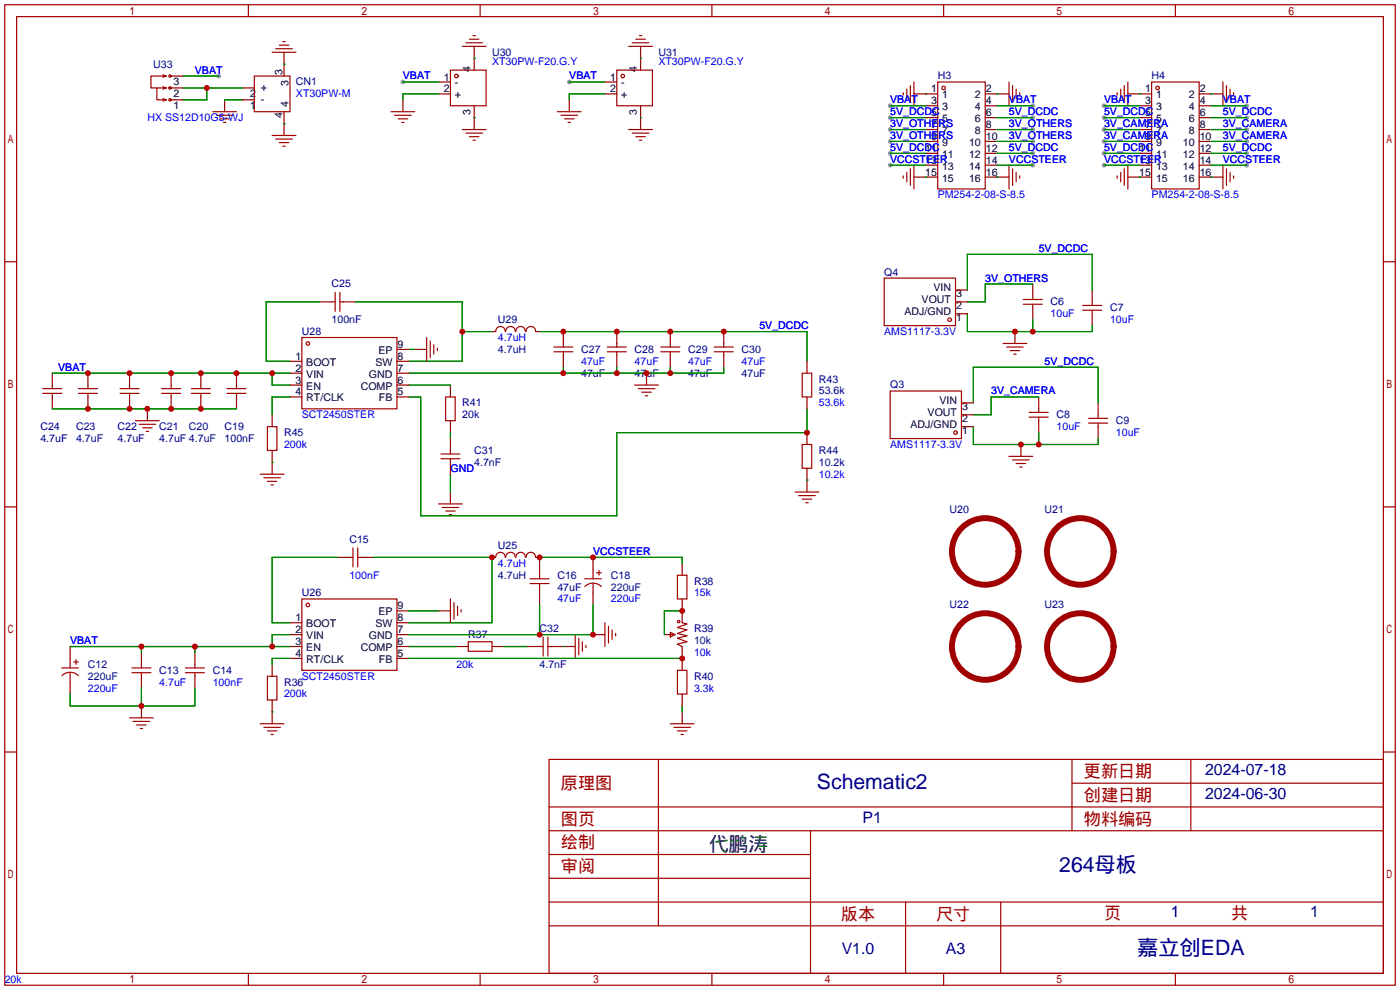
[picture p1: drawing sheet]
<svg xmlns="http://www.w3.org/2000/svg" width="299mm" height="212mm" viewBox="0 0 299 212" stroke-linecap="round" stroke-linejoin="round" font-family="sans-serif">
<g fill="#999">
<circle cx="46.7" cy="16.3" r=".51"/>
<circle cx="86.1" cy="17.5" r=".51"/>
<circle cx="121.7" cy="17.5" r=".51"/>
<circle cx="220.7" cy="27.7" r=".51"/>
<circle cx="220.7" cy="30.2" r=".51"/>
<circle cx="190.2" cy="27.7" r=".51"/>
<circle cx="190.2" cy="30.2" r=".51"/>
<circle cx="266.4" cy="27.7" r=".51"/>
<circle cx="266.4" cy="30.2" r=".51"/>
<circle cx="236" cy="27.7" r=".51"/>
<circle cx="236" cy="30.2" r=".51"/>
<circle cx="190.2" cy="35.3" r=".51"/>
<circle cx="220.7" cy="35.3" r=".51"/>
<circle cx="220.7" cy="32.8" r=".51"/>
<circle cx="190.2" cy="32.8" r=".51"/>
<circle cx="190.2" cy="25.1" r=".51"/>
<circle cx="220.7" cy="25.1" r=".51"/>
<circle cx="190.2" cy="22.6" r=".51"/>
<circle cx="220.7" cy="22.6" r=".51"/>
<circle cx="266.4" cy="25.1" r=".51"/>
<circle cx="236" cy="25.1" r=".51"/>
<circle cx="236" cy="22.6" r=".51"/>
<circle cx="266.4" cy="22.6" r=".51"/>
<circle cx="266.4" cy="35.3" r=".51"/>
<circle cx="236" cy="35.3" r=".51"/>
<circle cx="266.4" cy="32.8" r=".51"/>
<circle cx="236" cy="32.8" r=".51"/>
</g>
<g fill="none" stroke="#a10000" stroke-width=".25">
<path d="M1 1h297.2v209.6h-297.2zM3.6 3.6h292.1v204.4h-292.1zM34.8 18.5l.8 .3M34.8 16l.8 .3-.8 .2M35.3 16.3h-3v2.5h1.2M35.6 18.8h-2.1v2.5h2.1M35.6 18.8l-.8 .3M53.1 1v2.6M54.4 16.3h7.6v7.6h-7.6zM58.2 11.2h5M58.9 10.4h3.6M59.7 9.7h2"/>
<path d="M60.5 8.9h.5M96.3 15h7.6v7.6h-7.6zM98.8 9.9h5.1M99.6 9.1h3.5M100.3 8.4h2.1M101.1 7.6h.5M102.6 1v2.6M131.8 15h7.6v7.6h-7.6zM134.4 9.9h5M135.1 9.1h3.6M135.9 8.4h2M136.7 7.6h.5"/>
<path d="M152.1 1v2.6M193 19.8v.5M193.8 19.1v2M194.6 18.3v3.5M195.3 17.5v5.1M200.4 17.5h10.2v22.9h-10.2zM201.7 1v2.6M215.6 17.5v5.1M216.4 18.3v3.5M217.2 19.1v2M217.9 19.8v.5M238.8 19.8v.5"/>
<path d="M239.5 19.1v2M240.3 18.3v3.5M241 17.5v5.1M246.1 17.5h10.2v22.9h-10.2zM251.2 1v2.6M261.4 17.5v5.1M262.1 18.3v3.5M262.9 19.1v2M263.7 19.8v.5M34.8 21.1l.8 .2M35.6 21.3l-.8 .3M45.5 23.9h5"/>
<path d="M46.2 24.6h3.6M47 25.4h2M47.8 26.2h.5M58.2 29h5M58.9 29.7h3.6M59.7 30.5h2M60.5 31.2h.5M83.6 23.9h5M84.3 24.6h3.6M85.1 25.4h2M85.9 26.2h.5M98.8 27.7h5.1"/>
<path d="M99.6 28.4h3.5M100.3 29.2h2.1M101.1 30h.5M119.1 23.9h5.1M119.9 24.6h3.5M120.6 25.4h2.1M121.4 26.2h.5M134.4 27.7h5M135.1 28.4h3.6M135.9 29.2h2M136.7 30h.5M193 37.6v.5"/>
<path d="M193.8 36.8v2.1M194.6 36.1v3.5M195.3 35.3v5.1M215.6 35.3v5.1M216.4 36.1v3.5M217.2 36.8v2.1M217.9 37.6v.5M238.8 37.6v.5M239.5 36.8v2.1M240.3 36.1v3.5M241 35.3v5.1M261.4 35.3v5.1"/>
<path d="M262.1 36.1v3.5M262.9 36.8v2.1M263.7 37.6v.5M1 55.9h2.6M189 59.4h15.2v10.2h-15.2zM295.7 55.9h2.5M64.5 72.1h20.3v15.3h-20.3zM70.9 64.5h.7M71.6 62.5v4M72.6 62.5v4M72.6 64.5h.8M91.2 72.1v5.1"/>
<path d="M91.9 72.9v3.6M92.7 73.7v2M93.5 74.4v.5M105.9 70.9a1.01 1.01 0 0 1 1.1-1.1 1.01 1.01 0 0 1 1 1.1M108.1 70.9a1.01 1.01 0 0 1 1-1.1 1.01 1.01 0 0 1 1 1.1M110.3 70.9a1.01 1.01 0 0 1 1-1.1 1.01 1.01 0 0 1 1 1.1M112.4 70.9a1.01 1.01 0 0 1 1.1-1.1 1.01 1.01 0 0 1 1 1.1M118.4 74.2h4M118.4 75.2h4M120.4 73.4v.8M120.4 75.2v.7M129.8 74.2h4.1"/>
<path d="M129.8 75.2h4.1M131.8 73.4v.8M131.8 75.2v.7M141.2 74.2h4.1M141.2 75.2h4.1M143.3 73.4v.8M143.3 75.2v.7M152.7 74.2h4M152.7 75.2h4M154.7 73.4v.8M154.7 75.2v.7M171.4 79.8h2.1v5h-2.1z"/>
<path d="M214.4 73.4h5.1M215.1 74.2h3.6M215.9 74.9h2M216.7 75.7h.5M218.7 65h4.1M218.7 64h4.1M220.7 63.2v.8M220.7 65v.8M231.4 66.3h4.1M231.4 65.3h4.1M233.4 64.5v.8M233.4 66.3v.8"/>
<path d="M9.1 83.1h4.1M9.1 84.1h4.1M11.2 82.3v.8M11.2 84.1v.7M16.8 83.1h4M16.8 84.1h4M18.8 82.3v.8M18.8 84.1v.7M25.7 83.1h4M25.7 84.1h4M27.7 82.3v.8M27.7 84.1v.7"/>
<path d="M29 89.9h5M29.7 90.7h3.6M30.5 91.4h2M31.2 92.2h.5M34.5 83.1h4.1M34.5 84.1h4.1M36.6 82.3v.8M36.6 84.1v.7M40.9 83.1h4.1M40.9 84.1h4.1M42.9 82.3v.8M42.9 84.1v.7"/>
<path d="M48.5 83.1h4.1M48.5 84.1h4.1M50.5 82.3v.8M50.5 84.1v.7M57.1 91.2h2.1v5.1h-2.1zM94.2 97h4.1M94.2 98h4.1M95.2 84.8h2.1v5.1h-2.1zM96.3 96.3v.7M96.3 98v.8M135.6 82.3h5.1M136.4 83.1h3.6"/>
<path d="M137.2 83.8h2M137.9 84.6h.5M171.4 95h2.1v5.1h-2.1zM190.2 83.6h15.3v10.1h-15.3zM215.6 97.5h5.1M216.4 98.3h3.6M217.2 99.1h2M217.9 99.8h.5M220 89.2h4M220 88.1h4M222 87.4v.7M222 89.2v.7"/>
<path d="M232.7 90.4h4M232.7 89.4h4M234.7 88.6v.8M234.7 90.4v.8M1 108.3h2.6M55.6 101.3h5.1M56.4 102.1h3.5M57.1 102.9h2.1M57.9 103.6h.5M74.7 119.1h.7M75.4 117.1v4.1M76.5 117.1v4.1"/>
<path d="M76.5 119.1h.7M93.7 107.7h5.1M94.5 108.5h3.5M95.2 109.2h2.1M96 110h.5M105.9 119.1a1.01 1.01 0 0 1 1.1-1.1 1.01 1.01 0 0 1 1 1.1M108.1 119.1a1.01 1.01 0 0 1 1-1.1 1.01 1.01 0 0 1 1 1.1M110.3 119.1a1.01 1.01 0 0 1 1-1.1 1.01 1.01 0 0 1 1 1.1M112.4 119.1a1.01 1.01 0 0 1 1.1-1.1 1.01 1.01 0 0 1 1 1.1M169.9 105.2h5.1M170.7 105.9h3.5M171.4 106.7h2.1"/>
<path d="M172.2 107.4h.5M295.7 108.3h2.5M64.5 128h20.3v15.3h-20.3zM96.3 128v5.1M97 128.8v3.5M97.8 129.5v2.1M98.6 130.3v.5M100.1 137.2h5.1v2h-5.1zM113.3 124.7h4M113.3 123.7h4M115.3 121.7v2M115.3 124.7v2"/>
<path d="M115.3 138.2h.8M116.1 136.1v4.1M117.1 136.1v4.1M117.1 138.2h.8M122.9 135.6v5.1M123.7 136.4v3.6M124.5 137.2v2M125 123.7h3.5M125 125.3a2.54 2.54 0 0 1 3.5 .1M125.2 137.9v.5M126.7 121.7v2M126.7 124.7v2"/>
<path d="M127.5 122.4h1M128 121.9v1M129.3 133.1v5.1M130 133.9v3.5M130.8 134.6v2.1M131.6 135.4v.5M143.3 135.1l1 .5-1 .5zM143.3 135.6h1M144.8 122.9h2v5.1h-2zM145.8 133.1l1 .3-2 .7 2 .5-2 .8 2 .5-2 .5 2 .8-2 .5 1 .5M13.2 142.7h3.6M13.2 144.4a2.54 2.54 0 0 1 3.6 0"/>
<path d="M15 140.7v2M15 143.8v2M15.7 141.5h1.1M16.3 141v1M27.7 153.4h5.1M28.2 142.7h4.1M28.2 143.8h4.1M28.4 154.2h3.6M29.2 154.9h2M30 155.7h.5M30.2 142v.7M30.2 143.8v.7"/>
<path d="M39.6 142.7h4.1M39.6 143.8h4.1M41.7 142v.7M41.7 143.8v.7M55.6 154.7h5.1M56.4 155.4h3.5M57.1 144.5h2.1v5.1h-2.1zM57.1 156.2h2.1M57.9 157h.5M143.3 154.7h5M144 155.4h3.6M144.8 143.3h2v5h-2z"/>
<path d="M144.8 156.2h2M145.5 157h.5M1 160.7h2.6M117.3 162.3h178.4v45.7h-178.4zM117.3 177.5h178.4M117.3 172.5h178.4M140.7 162.3v35.6M173.2 177.5v30.5M229.1 162.3v15.2M229.1 167.4h66.6M254.5 162.3v15.2M295.7 160.7h2.5"/>
<path d="M117.3 182.6h55.9M117.3 197.9h178.4M117.3 192.8h178.4M117.3 187.7h55.9M193.5 192.8v15.2M213.9 192.8v15.2M53.1 208v2.6M102.6 208v2.6M152.1 208v2.6M201.7 208v2.6M251.2 208v2.6"/>
<circle cx="36.3" cy="18.8" r=".25"/>
<circle cx="36.3" cy="16.3" r=".25"/>
<circle cx="97.5" cy="16.3" r=".38"/>
<circle cx="133.1" cy="16.3" r=".38"/>
<circle cx="201.7" cy="18.8" r=".38"/>
<circle cx="247.4" cy="18.8" r=".38"/>
<circle cx="36.3" cy="21.3" r=".25"/>
<circle cx="65.8" cy="73.4" r=".38"/>
<circle cx="202.9" cy="68.3" r=".38"/>
<circle cx="204.2" cy="92.5" r=".38"/>
<circle cx="65.8" cy="129.3" r=".38"/>
<circle cx="145" cy="132.8" r=".25"/>
</g>
<g fill="none" stroke="#870000" stroke-width=".25">
<path d="M36.1 18.8h3M36.6 16.3h2.5M51.8 18.8h2.6M60.7 11.2v5.1M93.7 17.5h2.6M101.3 9.9v5.1M129.3 17.5h2.5M136.9 9.9v5.1M36.6 21.3h2.5M48 21.3v2.6M51.8 21.3h2.6M60.7 23.9v5.1"/>
<path d="M86.1 21.3v2.6M93.7 20.1h2.6M101.3 22.6v5.1M121.7 21.3v2.6M129.3 20.1h2.5M136.9 22.6v5.1M195.3 20.1h5.1M195.3 37.8h5.1M197.9 22.6h2.5M197.9 35.3h2.5M197.9 25.1h2.5M197.9 32.8h2.5"/>
<path d="M197.9 27.7h2.5M197.9 30.2h2.5M210.6 20.1h5M210.6 37.8h5M210.6 22.6h2.5M210.6 35.3h2.5M210.6 25.1h2.5M210.6 32.8h2.5M210.6 27.7h2.5M210.6 30.2h2.5M241 20.1h5.1M241 37.8h5.1"/>
<path d="M243.6 22.6h2.5M243.6 35.3h2.5M243.6 25.1h2.5M243.6 32.8h2.5M243.6 27.7h2.5M243.6 30.2h2.5M256.3 20.1h5.1M256.3 37.8h5.1M256.3 22.6h2.5M256.3 35.3h2.5M256.3 25.1h2.5M256.3 32.8h2.5"/>
<path d="M256.3 27.7h2.5M256.3 30.2h2.5M11.2 79.8v2.5M18.8 79.8v2.5M27.7 79.8v2.5M36.6 79.8v2.5M42.9 79.8v2.5M50.5 79.8v2.5M62 77.2h2.5M62 79.8h2.5M68.3 64.5h2.6M73.4 64.5h2.5"/>
<path d="M84.8 74.7h2.6M84.8 77.2h2.6M84.8 79.8h2.6M88.6 74.7h2.6M105.2 70.9h.7M114.6 70.9h.7M120.4 70.9v2.5M120.4 75.9v2.6M131.8 70.9v2.5M131.8 75.9v2.6M138.2 79.8v2.5M143.3 70.9v2.5"/>
<path d="M143.3 75.9v2.6M154.7 70.9v2.5M154.7 75.9v2.6M172.5 77.2v2.6M204.2 62h2.6M204.2 64.5h2.6M204.2 67.1h2.6M216.9 70.9v2.5M220.7 60.7v2.5M220.7 65.8v2.5M233.4 62v2.5M233.4 67.1v2.5"/>
<path d="M11.2 84.8v2.6M18.8 84.8v2.6M27.7 84.8v2.6M31.5 87.4v2.5M36.6 84.8v2.6M42.9 84.8v2.6M50.5 84.8v2.6M58.2 88.6v2.6M58.2 96.3v5M62 82.3h2.5M62 84.8h2.5M84.8 82.3h2.6"/>
<path d="M84.8 84.8h2.6M96.3 82.3v2.5M96.3 89.9v2.6M96.3 93.7v2.6M96.3 98.8v2.5M172.5 84.8v2.6M172.5 92.5v2.5M205.5 86.1h2.5M205.5 88.6h2.5M205.5 91.2h2.5M218.2 95v2.5M222 84.8v2.6"/>
<path d="M222 89.9v2.6M234.7 86.1v2.5M234.7 91.2v2.5M72.1 119.1h2.6M77.2 119.1h2.6M96.3 105.2v2.5M105.2 119.1h.7M114.6 119.1h.7v2.6M126.7 119.1v2.6M172.5 100.1v5.1M15 138.2v2.5M30.2 139.4v2.6"/>
<path d="M41.7 139.4v2.6M62 138.2h2.5M62 135.6h2.5M62 133.1h2.5M84.8 138.2h2.6M84.8 135.6h2.6M84.8 133.1h2.6M84.8 130.6h2.6M93.7 130.6h2.6M97.5 138.2h2.6M105.2 138.2h2.5M112.8 138.2h2.5"/>
<path d="M115.3 126.7v2.6M117.9 138.2h5M126.7 126.7v2.6M126.7 135.6h2.6M142 135.6h1.3M145.8 120.4v2.5M145.8 128v5.1M145.8 138.2v5.1M15 145.8v2.5M30.2 144.5v2.6M30.2 150.9v2.5M41.7 144.5v2.6"/>
<path d="M58.2 142v2.5M58.2 149.6v5.1M62 140.7h2.5M84.8 140.7h2.6M145.8 148.3v2.6M145.8 152.1v2.6"/>
</g>
<g fill="none" stroke="#008700" stroke-width=".25">
<path d="M39.1 16.3h7.6M39.1 18.8h12.7M44.2 18.8v2.5h-5.1M60.7 13.7h.1M86.1 17.5h7.6M101.3 12.4h.1M121.7 17.5h7.6M136.9 12.4h.1M48 21.3h3.8M60.7 26.4h.1M93.7 20.1h-7.6v1.2M101.3 25.1h.1"/>
<path d="M129.3 20.1h-7.6v1.2M136.9 25.1h.1M190.2 27.7h7.7M190.2 30.2h7.7M190.2 35.3h7.7M190.2 32.8h7.7M190.2 25.1h7.7M190.2 22.6h7.7M197.9 37.8h.1M197.9 20.1h.1M213.1 37.8h.1M213.1 20.1h.1"/>
<path d="M213.1 27.7h7.6M213.1 30.2h7.6M213.1 35.3h7.6M213.1 32.8h7.6M213.1 25.1h7.6M213.1 22.6h7.6M236 27.7h7.6M236 30.2h7.6M236 35.3h7.6M236 32.8h7.6M236 25.1h7.6M236 22.6h7.6"/>
<path d="M243.6 20.1h.1M243.6 37.8h.1M258.8 37.8h.1M258.8 20.1h.1M258.8 27.7h7.6M258.8 30.2h7.6M258.8 35.3h7.6M258.8 32.8h7.6M258.8 25.1h7.6M258.8 22.6h7.6M11.2 79.8h50.8M58.2 79.8v2.5h3.8"/>
<path d="M68.3 64.5h-11.4v12.7h5.1M75.9 64.5h22.9v12.7h-11.4M87.4 74.7h1.2M98.8 70.9h6.4M115.3 70.9h57.2v6.3M120.4 78.5v1.3M131.8 78.5v1.3M143.3 78.5v1.3M154.7 78.5v1.3h-67.3M206.8 67.1v3.8h26.6v-1.3M206.8 62v-7.6h26.6v7.6M220.7 60.7h-10.1v3.8h-3.8"/>
<path d="M220.7 68.3v2.6M11.2 87.4h39.3M58.2 98.8h.1M62 84.8h-3.8v3.8M87.4 84.8h2.5v25.4h41.9v-17.7h40.7v-5.1M87.4 82.3h8.9M96.3 92.5v1.2M208 91.2v3.8h26.7v-1.3M208 86.1v-7.6h26.7v7.6M222 84.8h-10.2v3.8h-3.8M222 92.5v2.5M72.1 119.1h-13.9v14h3.8"/>
<path d="M79.8 119.1h25.4v14h-17.8M96.3 101.3v3.9M115.3 119.1h30.5v1.3M172.5 102.6h.1M15 138.2h47M30.2 138.2v1.2M41.7 138.2v1.2M62 135.6h-3.8v2.6M87.4 130.6h6.3M87.4 138.2h10.1M107.7 138.2h5.1M115.3 129.3v6.3"/>
<path d="M120.4 138.2h.1M126.7 129.3v6.3h-39.3M145.8 130.6h-3.8v5M30.2 147.1v3.8M41.7 147.1v3.8h-26.7v-2.6M58.2 152.1h.1M62 140.7h-3.8v1.3M87.4 140.7h58.4M145.8 150.9v1.2"/>
</g>
<g fill="none" stroke="#a10000" stroke-width="1.3">
<circle cx="210.6" cy="117.9" r="7.1"/>
<circle cx="230.9" cy="117.9" r="7.1"/>
<circle cx="210.6" cy="138.2" r="7.1"/>
<circle cx="230.9" cy="138.2" r="7.1"/>
</g>
<g fill="#c00">
<circle cx="126.7" cy="119.1" r=".63"/>
<circle cx="115.3" cy="119.1" r=".63"/>
<circle cx="145.8" cy="130.6" r=".63"/>
<circle cx="41.7" cy="138.2" r=".63"/>
<circle cx="30.2" cy="138.2" r=".63"/>
<circle cx="58.2" cy="138.2" r=".63"/>
<circle cx="30.2" cy="150.9" r=".63"/>
<circle cx="105.2" cy="119.1" r=".63"/>
<circle cx="126.7" cy="135.6" r=".63"/>
<circle cx="115.3" cy="135.6" r=".63"/>
<circle cx="145.8" cy="140.7" r=".63"/>
<circle cx="220.7" cy="70.9" r=".63"/>
<circle cx="216.9" cy="70.9" r=".63"/>
<circle cx="222" cy="95" r=".63"/>
<circle cx="218.2" cy="95" r=".63"/>
<circle cx="58.2" cy="79.8" r=".63"/>
<circle cx="18.8" cy="79.8" r=".63"/>
<circle cx="27.7" cy="79.8" r=".63"/>
<circle cx="36.6" cy="79.8" r=".63"/>
<circle cx="42.9" cy="79.8" r=".63"/>
<circle cx="50.5" cy="79.8" r=".63"/>
<circle cx="18.8" cy="87.4" r=".63"/>
<circle cx="27.7" cy="87.4" r=".63"/>
<circle cx="42.9" cy="87.4" r=".63"/>
<circle cx="36.6" cy="87.4" r=".63"/>
<circle cx="31.5" cy="87.4" r=".63"/>
<circle cx="98.8" cy="70.9" r=".63"/>
<circle cx="143.3" cy="79.8" r=".63"/>
<circle cx="131.8" cy="79.8" r=".63"/>
<circle cx="120.4" cy="79.8" r=".63"/>
<circle cx="138.2" cy="79.8" r=".63"/>
<circle cx="154.7" cy="70.9" r=".63"/>
<circle cx="131.8" cy="70.9" r=".63"/>
<circle cx="120.4" cy="70.9" r=".63"/>
<circle cx="143.3" cy="70.9" r=".63"/>
<circle cx="172.5" cy="92.5" r=".63"/>
<circle cx="44.2" cy="18.8" r=".63"/>
</g>
<g font-size="4.5" fill="#000080">
<text x="174.6" y="168.6">Schematic2</text>
<text x="226.4" y="186.3">264母板</text>
<text x="243" y="204.1">嘉立创EDA</text>
</g>
<text font-size="4.2" x="151.5" y="181.8">代鹏涛</text>
<g font-size="3.7" fill="#a00000">
<text x="231.6" y="166.1">更新日期</text>
<text x="119.9" y="168.6">原理图</text>
<text x="231.6" y="171.2">创建日期</text>
<text x="119.9" y="176.3">图页</text>
<text x="231.6" y="176.3">物料编码</text>
<text x="119.9" y="181.3">绘制</text>
<text x="119.9" y="186.4">审阅</text>
<text x="179.7" y="196.6">版本</text>
<text x="200" y="196.6">尺寸</text>
<text x="236" y="196.3">页</text>
<text x="263.1" y="196.3">共</text>
</g>
<g font-size="3.4" fill="#000080">
<text x="257.6" y="165.7">2024-07-18</text>
<text x="257.6" y="170.8">2024-06-30</text>
<text x="184.4" y="175.9">P1</text>
<text x="250.3" y="196">1</text>
<text x="280" y="196">1</text>
<text x="179.9" y="203.8">V1.0</text>
<text x="202.1" y="203.8">A3</text>
</g>
<g font-size="2.3" fill="#000080">
<text x="105.2" y="11.9">U30</text>
<text x="140.7" y="11.9">U31</text>
<text x="32.8" y="14.4">U33</text>
<text x="200.4" y="17">H3</text>
<text x="246.1" y="17">H4</text>
<text x="63.2" y="18.3">CN1</text>
<text x="189" y="58.9">Q4</text>
<text x="70.9" y="61.4">C25</text>
<text x="224.5" y="65.2">C6</text>
<text x="64.5" y="71.6">U28</text>
<text x="70.9" y="69.1">100nF</text>
<text x="106.4" y="69.1">U29</text>
<text x="237.2" y="66.5">C7</text>
<text x="106.4" y="75.4">4.7uH</text>
<text x="124.2" y="75.4">C27</text>
<text x="135.6" y="75.4">C28</text>
<text x="147.1" y="75.4">C29</text>
<text x="158.5" y="75.4">C30</text>
<text x="124.2" y="80.5">47uF</text>
<text x="135.6" y="80.5">47uF</text>
<text x="147.1" y="80.5">47uF</text>
<text x="158.5" y="80.5">47uF</text>
<text x="175" y="81.8">R43</text>
<text x="190.2" y="83">Q3</text>
<text x="98.8" y="86.8">R41</text>
<text x="98.8" y="89.4">20k</text>
<text x="175" y="84.3">53.6k</text>
<text x="225.8" y="89.4">C8</text>
<text x="8.6" y="94.5">4.7uF</text>
<text x="8.6" y="91.9">C24</text>
<text x="16.3" y="94.5">4.7uF</text>
<text x="16.3" y="91.9">C23</text>
<text x="25.1" y="94.5">4.7uF</text>
<text x="25.1" y="91.9">C22</text>
<text x="34" y="94.5">4.7uF 4.7uF</text>
<text x="34" y="91.9">C21</text>
<text x="40.4" y="91.9">C20</text>
<text x="48" y="94.5">100nF</text>
<text x="48" y="91.9">C19</text>
<text x="60.7" y="93.2">R45</text>
<text x="238.5" y="90.6">C9</text>
<text x="101.3" y="99.5">4.7nF</text>
<text x="101.3" y="97">C31</text>
<text x="175" y="97">R44</text>
<text x="175" y="99.5">10.2k</text>
<text x="202.9" y="109.7">U20</text>
<text x="223.3" y="109.7">U21</text>
<text x="74.7" y="116">C15</text>
<text x="106.4" y="117.3">U25</text>
<text x="106.4" y="123.7">4.7uH</text>
<text x="119.1" y="123.7">C16</text>
<text x="130.6" y="123.7">C18</text>
<text x="148.3" y="124.9">R38</text>
<text x="64.5" y="127.5">U26</text>
<text x="119.1" y="126.2">47uF</text>
<text x="130.6" y="126.2">220uF</text>
<text x="202.9" y="130">U22</text>
<text x="223.3" y="130">U23</text>
<text x="100.1" y="136.4">R37</text>
<text x="115.3" y="135.1">C32</text>
<text x="148.3" y="135.1">R39</text>
<text x="148.3" y="137.6">10k</text>
<text x="18.8" y="142.7">C12</text>
<text x="34" y="144">C13</text>
<text x="45.5" y="144">C14</text>
<text x="115.3" y="142.7">4.7nF</text>
<text x="18.8" y="145.3">220uF</text>
<text x="60.7" y="146.5">R36</text>
<text x="148.3" y="145.3">R40</text>
</g>
<g font-size="2.3" fill="#00f">
<text x="41.7" y="15.7">VBAT</text>
<text x="86.1" y="17">VBAT</text>
<text x="105.2" y="13.9">XT30PW-F20.G.Y</text>
<text x="121.7" y="17">VBAT</text>
<text x="140.7" y="13.9">XT30PW-F20.G.Y</text>
<text x="63.2" y="20.8">XT30PW-M</text>
<text x="190.2" y="22.1">VBAT</text>
<text x="215.6" y="22.1">VBAT</text>
<text x="236" y="22.1">VBAT</text>
<text x="261.4" y="22.1">VBAT</text>
<text x="31.5" y="25.9">HX SS12D10G5-WJ</text>
<text x="190.2" y="27.1">3V_OTHERS</text>
<text x="190.2" y="29.7">3V_OTHERS</text>
<text x="190.2" y="24.6">5V_DCDC</text>
<text x="215.6" y="27.1">3V_OTHERS</text>
<text x="215.6" y="29.7">3V_OTHERS</text>
<text x="215.6" y="24.6">5V_DCDC</text>
<text x="236" y="27.1">3V_CAMERA</text>
<text x="236" y="29.7">3V_CAMERA</text>
<text x="236" y="24.6">5V_DCDC</text>
<text x="261.4" y="27.1">3V_CAMERA</text>
<text x="261.4" y="29.7">3V_CAMERA</text>
<text x="261.4" y="24.6">5V_DCDC</text>
<text x="190.2" y="34.8">VCCSTEER</text>
<text x="190.2" y="32.2">5V_DCDC</text>
<text x="215.6" y="34.8">VCCSTEER</text>
<text x="215.6" y="32.2">5V_DCDC</text>
<text x="236" y="34.8">VCCSTEER</text>
<text x="236" y="32.2">5V_DCDC</text>
<text x="261.4" y="34.8">VCCSTEER</text>
<text x="261.4" y="32.2">5V_DCDC</text>
<text x="200.4" y="42.4">PM254-2-08-S-8.5</text>
<text x="246.1" y="42.4">PM254-2-08-S-8.5</text>
<text x="222" y="53.8">5V_DCDC</text>
<text x="210.6" y="60.2">3V_OTHERS</text>
<text x="162.3" y="70.3">5V_DCDC</text>
<text x="189" y="71.6">AMS1117-3.3V</text>
<text x="224.5" y="67.8">10uF</text>
<text x="237.2" y="69.1">10uF</text>
<text x="106.4" y="72.9">4.7uH</text>
<text x="124.2" y="77.9">47uF</text>
<text x="135.6" y="77.9">47uF</text>
<text x="147.1" y="77.9">47uF</text>
<text x="158.5" y="77.9">47uF</text>
<text x="223.3" y="77.9">5V_DCDC</text>
<text x="12.4" y="79.2">VBAT</text>
<text x="64.5" y="89.4">SCT2450STER</text>
<text x="175" y="86.8">53.6k</text>
<text x="211.8" y="84.3">3V_CAMERA</text>
<text x="60.7" y="95.7">200k</text>
<text x="190.2" y="95.7">AMS1117-3.3V</text>
<text x="225.8" y="91.9">10uF</text>
<text x="238.5" y="93.2">10uF</text>
<text x="96.3" y="100.8">GND</text>
<text x="175" y="102.1">10.2k</text>
<text x="126.7" y="118.6">VCCSTEER</text>
<text x="74.7" y="123.7">100nF</text>
<text x="106.4" y="121.1">4.7uH</text>
<text x="119.1" y="128.7">47uF</text>
<text x="130.6" y="128.7">220uF</text>
<text x="148.3" y="127.5">15k</text>
<text x="15" y="137.6">VBAT</text>
<text x="97.5" y="142.7">20k</text>
<text x="148.3" y="140.2">10k</text>
<text x="18.8" y="147.8">220uF</text>
<text x="34" y="146.5">4.7uF</text>
<text x="45.5" y="146.5">100nF</text>
<text x="60.7" y="149.1">200k</text>
<text x="64.5" y="145.3">SCT2450STER</text>
<text x="148.3" y="147.8">3.3k</text>
<text x="1" y="210">20k</text>
</g>
<g font-size="2.3">
<text x="60.4" y="16.1" transform="rotate(-90 60.4 16.1)">3</text>
<text x="94.9" y="17.2">1</text>
<text x="100.5" y="15.3" transform="rotate(-90 100.5 15.3)">4</text>
<text x="130.4" y="17.2">1</text>
<text x="136.1" y="15.3" transform="rotate(-90 136.1 15.3)">4</text>
<text x="37.1" y="18.2">3</text>
<text x="37.1" y="20.8">2</text>
<text x="37.1" y="23.3">1</text>
<text x="53.5" y="23.3">1</text>
<text x="53.5" y="20.8">2</text>
<text x="55.8" y="22">-</text>
<text x="55.8" y="19.5">+</text>
<text x="61.7" y="22.9" transform="rotate(-90 61.7 22.9)">4</text>
<text x="61.7" y="18.5" transform="rotate(-90 61.7 18.5)">3</text>
<text x="94.9" y="19.8">2</text>
<text x="97.2" y="18.5">-</text>
<text x="97.2" y="21">+</text>
<text x="130.4" y="19.8">2</text>
<text x="132.8" y="18.5">-</text>
<text x="132.8" y="21">+</text>
<text x="199" y="22.3">3</text>
<text x="199" y="19.8">1</text>
<text x="201.3" y="23.6">3</text>
<text x="201.3" y="21">1</text>
<text x="208.4" y="21">2</text>
<text x="208.4" y="23.6">4</text>
<text x="210.7" y="19.8">2</text>
<text x="210.7" y="22.3">4</text>
<text x="244.7" y="22.3">3</text>
<text x="244.7" y="19.8">1</text>
<text x="247.1" y="23.6">3</text>
<text x="247.1" y="21">1</text>
<text x="254.1" y="21">2</text>
<text x="254.1" y="23.6">4</text>
<text x="256.4" y="19.8">2</text>
<text x="256.4" y="22.3">4</text>
<text x="60.4" y="25.3" transform="rotate(-90 60.4 25.3)">4</text>
<text x="100.5" y="24.5" transform="rotate(-90 100.5 24.5)">3</text>
<text x="136.1" y="24.5" transform="rotate(-90 136.1 24.5)">3</text>
<text x="199" y="29.9">9</text>
<text x="199" y="27.4">7</text>
<text x="199" y="24.8">5</text>
<text x="201.3" y="28.6">7</text>
<text x="201.3" y="26.1">5</text>
<text x="208.4" y="26.1">6</text>
<text x="208.4" y="28.6">8</text>
<text x="210.7" y="24.8">6</text>
<text x="210.7" y="27.4">8</text>
<text x="210.7" y="29.9">10</text>
<text x="244.7" y="29.9">9</text>
<text x="244.7" y="27.4">7</text>
<text x="244.7" y="24.8">5</text>
<text x="247.1" y="28.6">7</text>
<text x="247.1" y="26.1">5</text>
<text x="254.1" y="26.1">6</text>
<text x="254.1" y="28.6">8</text>
<text x="256.4" y="24.8">6</text>
<text x="256.4" y="27.4">8</text>
<text x="256.4" y="29.9">10</text>
<text x="197.8" y="35">13</text>
<text x="197.8" y="32.5">11</text>
<text x="201.3" y="33.7">11</text>
<text x="201.3" y="31.2">9</text>
<text x="207.1" y="31.2">10</text>
<text x="207.1" y="33.7">12</text>
<text x="210.7" y="32.5">12</text>
<text x="210.7" y="35">14</text>
<text x="243.5" y="35">13</text>
<text x="243.5" y="32.5">11</text>
<text x="247.1" y="33.7">11</text>
<text x="247.1" y="31.2">9</text>
<text x="252.8" y="31.2">10</text>
<text x="252.8" y="33.7">12</text>
<text x="256.4" y="32.5">12</text>
<text x="256.4" y="35">14</text>
<text x="197.8" y="37.5">15</text>
<text x="201.3" y="38.8">15</text>
<text x="201.3" y="36.3">13</text>
<text x="207.1" y="36.3">14</text>
<text x="207.1" y="38.8">16</text>
<text x="210.7" y="37.5">16</text>
<text x="243.5" y="37.5">15</text>
<text x="247.1" y="38.8">15</text>
<text x="247.1" y="36.3">13</text>
<text x="252.8" y="36.3">14</text>
<text x="252.8" y="38.8">16</text>
<text x="256.4" y="37.5">16</text>
<text x="197" y="64.7">VOUT</text>
<text x="199.5" y="62.2">VIN</text>
<text x="204.3" y="63.5">3</text>
<text x="193.3" y="67.3">ADJ/GND</text>
<text x="204.3" y="66">2</text>
<text x="204.3" y="68.5">1</text>
<text x="63.1" y="76.9">1</text>
<text x="80.9" y="75.6">EP</text>
<text x="85" y="76.9">8</text>
<text x="85" y="74.4">9</text>
<text x="63.1" y="79.4">2</text>
<text x="63.1" y="82">3</text>
<text x="65.5" y="78.2">BOOT</text>
<text x="65.5" y="80.7">VIN</text>
<text x="65.5" y="83.3">EN</text>
<text x="77.1" y="83.3">COMP</text>
<text x="78.9" y="80.7">GND</text>
<text x="80.2" y="78.2">SW</text>
<text x="85" y="82">6</text>
<text x="85" y="79.4">7</text>
<text x="63.1" y="84.5">4</text>
<text x="65.5" y="85.8">RT/CLK</text>
<text x="81" y="85.8">FB</text>
<text x="85" y="84.5">5</text>
<text x="198.2" y="88.9">VOUT</text>
<text x="200.8" y="86.3">VIN</text>
<text x="205.6" y="87.6">3</text>
<text x="194.6" y="91.4">ADJ/GND</text>
<text x="205.6" y="90.1">2</text>
<text x="205.6" y="92.7">1</text>
<text x="80.9" y="131.5">EP</text>
<text x="85" y="130.2">9</text>
<text x="63.1" y="132.8">1</text>
<text x="63.1" y="135.3">2</text>
<text x="63.1" y="137.9">3</text>
<text x="65.5" y="134.1">BOOT</text>
<text x="65.5" y="136.6">VIN</text>
<text x="78.9" y="136.6">GND</text>
<text x="80.2" y="134.1">SW</text>
<text x="85" y="137.9">6</text>
<text x="85" y="135.3">7</text>
<text x="85" y="132.8">8</text>
<text x="63.1" y="140.4">4</text>
<text x="65.5" y="139.1">EN</text>
<text x="65.5" y="141.7">RT/CLK</text>
<text x="77.1" y="139.1">COMP</text>
<text x="81" y="141.7">FB</text>
<text x="85" y="140.4">5</text>
</g>
</svg>
